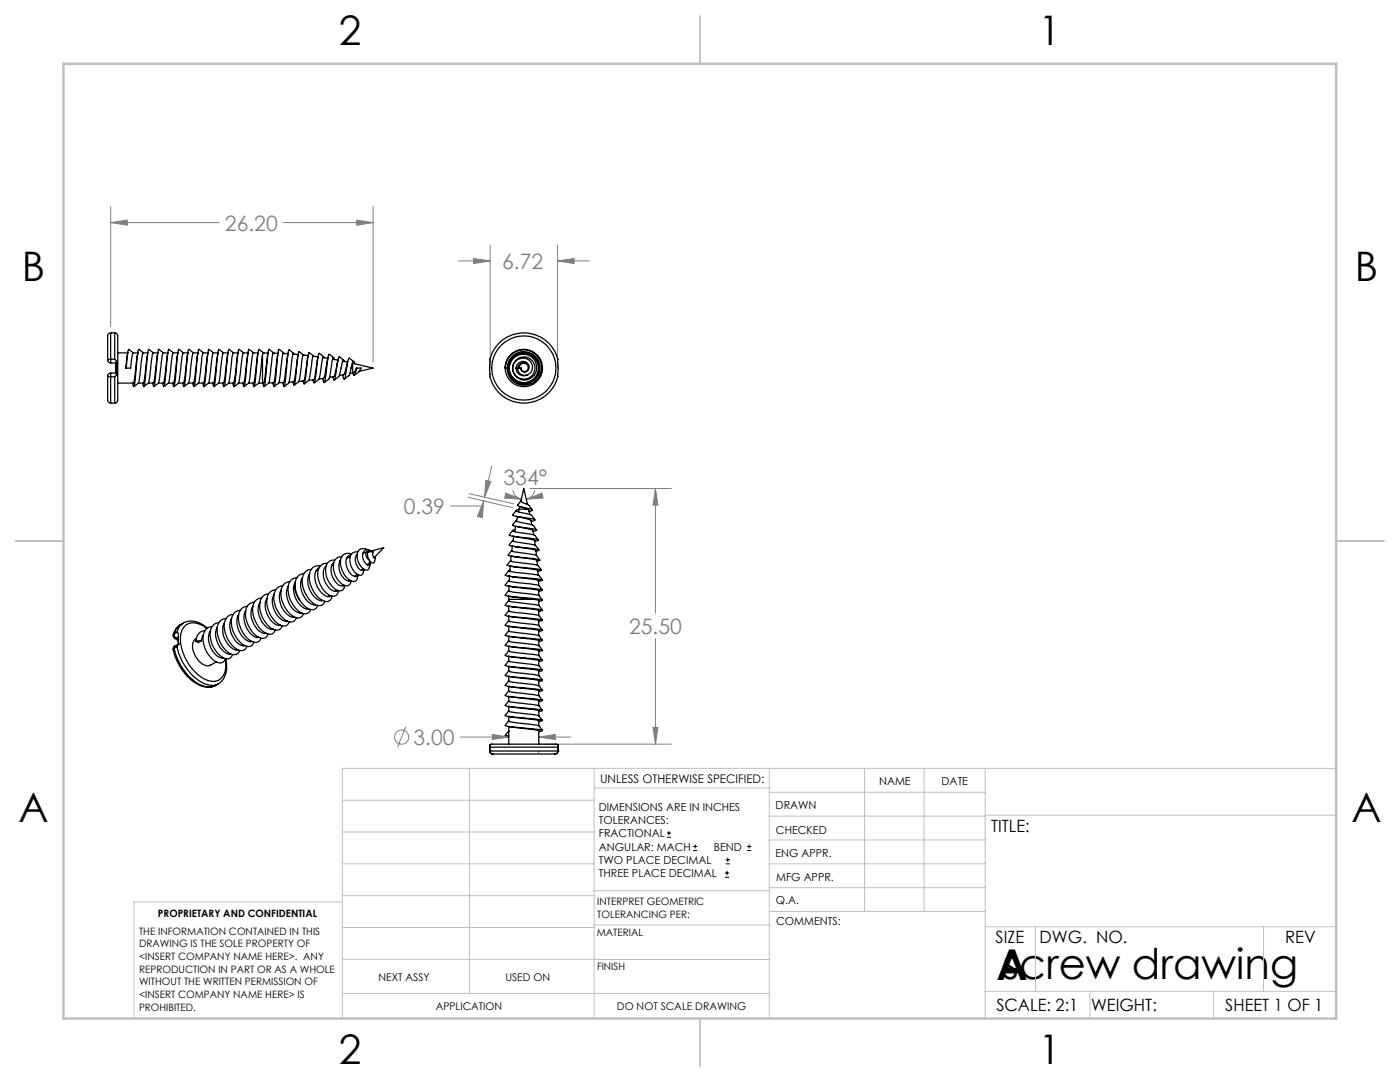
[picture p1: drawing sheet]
<svg xmlns="http://www.w3.org/2000/svg" width="279mm" height="216mm" viewBox="0 0 279 216" stroke-linecap="round" stroke-linejoin="round" font-family="sans-serif">
<g fill="none" stroke="#808080" stroke-width=".2">
<path d="M22.1 44.4l3.3-.5v1zM22.1 41.2v24M22.1 44.4h21.6M56.6 44.4h17.9M71.2 43.9l3.3 .5-3.3 .5zM74.5 41.2v31M91.5 52.1h6.3M94.5 51.6l3.3 .5-3.3 .5zM97.8 48.9v24.6M111.3 52.1l3.3-.5v1zM111.3 48.9v24.6M111.3 52.1h6.3"/>
<path d="M93.5 99.2l8.8 2.1M93.6 98.5l8.9 2M96.5 99.9l-.2 3.4-1-.3zM96.5 99.9l-.2 1.1h-6.3M96.9 95.8l1.1 .3-1.3 3.1zM98.1 93l-1.4 6.2M100.9 98.4l3.1 1.2-3.3-.2zM102.3 97.8a2.15 2.15 0 0 0 1.7 1.8M105.1 99.6l3.1-1.2 .2 1zM105.8 97.5h28.2M106.7 97.8a2.17 2.17 0 0 1-1.6 1.8M130.8 97.5l.5 3.3h-1z"/>
<path d="M130.8 97.5v24.9M130.8 127.4v21.1M81 145.1l-1.7 4M91.9 147.1h9.6M98.2 146.5l3.3 .6-3.3 .5zM101.5 143.6v.3M107.5 147.1l3.3-.6v1.1zM107.5 149.8v.4M107.5 147.1h6.4M108.8 148.5h25.2M130.3 145.2h1l-.5 3.3z"/>
<circle cx="80.2" cy="147.1" r="1.41"/>
</g>
<g fill="none" stroke="#000" stroke-width=".2">
<path d="M133.1 167.1h.8M133.1 166.2h.8M133.5 165.8v.9M138.3 169.7h.8M138.3 168.9h.8M138.7 168.5v.8M144.7 175h.8M144.7 174.2h.8M144.8 172.4h.9M144.8 171.6h.9M145.1 173.8v.8M145.2 171.1v.9"/>
<path d="M149.1 169.7h.8M149.1 168.9h.8M149.5 168.5v.8"/>
</g>
<g fill="none" stroke="#c0c0c0" stroke-width=".2">
<path d="M68.3 159.7h50.3M93.7 153.3v44.9M118.6 153.3v49.9M118.6 157.2h34.9M153.5 153.3v49.9M153.5 158.1h43.1M172.5 153.3v28.6M184.4 153.3v28.6M196.6 153.3v49.9M266.7 153.3h-198.4v49.9M68.3 178.7h50.3M68.3 172.4h50.3"/>
<path d="M68.3 166h50.3M68.3 180h-41.6v23.2M118.6 177.7h35M153.5 167.6h43.1M153.5 162.8h43.1M153.5 172.4h43.1M153.5 177.1h43.1M196.6 162.7h70.1M68.3 198.2h85.2M68.3 191.4l85.2 .1M68.3 185.1h50.3M118.6 184.6h35"/>
<path d="M153.6 181.9h43M196.6 197.8h70.1M196.6 184.9h70.1M206.7 184.9v12.9M217.5 197.8v5.4M242.2 197.8v5.4M252.2 184.9v12.9"/>
</g>
<path d="M139.7 3.2v9.5M3.1 107.9h9.6M266.7 107.9h9.5M139.7 203.2v9.6" fill="none" stroke="#c0c0c0" stroke-width=".25"/>
<path d="M12.7 12.7h254v190.5h-254z" fill="none" stroke="#c0c0c0" stroke-width=".5"/>
<path d="M111.3 52.1l3.3-.5v1zM94.5 51.6l3.3 .5-3.3 .5zM22.1 44.4l3.3-.5v1zM71.2 43.9l3.3 .5-3.3 .5zM96.9 95.8l1.1 .3-1.3 3.1zM96.5 99.9l-.2 3.4-1-.3zM100.9 98.4l3.1 1.2-3.3-.2zM105.1 99.6l3.1-1.2 .2 1zM98.2 146.5l3.3 .6-3.3 .5zM107.5 147.1l3.3-.6v1.1zM130.8 97.5l.5 3.3h-1zM130.3 145.2h1l-.5 3.3z" fill="#808080"/>
<g fill="none" stroke="#000" stroke-width=".25">
<path d="M21.5 75v1.9a8.2 8.2 0 0 0 .2 3.4l.4 .1M21.5 75l.6 .2M21.5 71.8a.6 .6 0 0 0 .6 .6M22.1 66.4a.84 .84 0 0 0-.6 1.2v4.2M22.1 74.4v.8M22.1 74.4a.6 .6 0 0 0-.6 .6M22.1 71.7v.7M22.1 71.7l-.6 .1M22.1 75.2v5.2M22.1 66.4v5.3M22.1 66.4h.8M22.1 72.4h1"/>
<path d="M22.1 71.7h.8M22.1 75.2h.8M22.1 74.4h1M22.9 66.4a.99 .99 0 0 1 .6 1.3v12.1a.6 .6 0 0 1-.6 .6M22.9 71.7l.4 .4M22.9 66.4v5.3M22.9 75.2v5.2M23.1 74.4l.2 .4M23.1 74.4h.1M23.1 72.4v2M23.1 72.4h.1M23.3 74.8l-.4 .4"/>
<path d="M23.3 72.1v2.7M23.3 72.1l-.2 .3M23.5 70.4h2M25.5 70.3l-.4 3.1h1l.4-2.9 .1-.1h.9M26.5 76.4l.2 .8 .2-.6 .6-6.4 .2-.5 .9 .7-.2 .4-.6 5.2-.2 .4M26.6 70.4l-.9-.7-.1 .1-.4 3.6M27.5 70.3l-.9 6.1h-3.1M27.6 76.5l-.9 .7M28.5 70.4h1M29.5 70.3l-.8 6-1.1 .1M30.5 70.4h1M30.6 70.4l-.9-.7a6.5 6.5 0 0 0-.4 2.9l-.6 4.6-.2-.8"/>
<path d="M30.6 70.4l-.2 .5-.6 4.9a.96 .96 0 0 1-.7 1l-.4 .4M31.5 70.3l-.8 5.9-.1 .2h-1M32.5 76.4l.2 .8 .3-1.5 .6-6 1 .7a3.9 3.9 0 0 0-.5 2.2l-.2 2.7-.3 1.1M32.5 70.4h1M32.6 70.4l-.3 .6-.6 5.2-.1 .3-.9 .7M32.6 70.4l-.9-.7a7.3 7.3 0 0 0-.4 3.1l-.3 2.7-.3 1.7-.2-.8M32.6 70.4h.1M33.5 70.3l-.8 6.1h-1.1M33.6 76.5l-.9 .7M34.5 70.4h1M35.5 70.3l-.8 6.1h-1.1M36.5 70.4h1"/>
<path d="M36.6 70.4l-.9-.7-.1 .1-.6 5.6-.3 1.8-.2-.8M36.6 70.4l-.1 .1-.2 .8-.5 4.6a.9 .9 0 0 1-.6 .9l-.5 .4M37.5 70.3l-.8 5.9-.1 .2h-1M37.6 76.5l-.9 .7M38.5 76.4v.2M38.5 70.4h1M39.5 70.3l-.8 6.1h-1.1l.3-.9 .4-4.2 .3-.9-.9-.7-.3 1.1-.4 5.1-.3 1.3-.2-.8M40.5 70.4h1M40.6 70.4l-.9-.7-.3 1.6-.5 5.1-.2 .8-.2-.6M40.6 70.4l-.1 .1-.2 .7-.5 4.6a1.02 1.02 0 0 1-.6 1l-.5 .4M41.5 70.3l-.7 5.7-.2 .4h-1M41.6 76.5l-.9 .7"/>
<path d="M42.5 76.4l.2 .8 .3-1.6 .4-4.7 .3-1.2 .9 .7-.3 1-.4 3.6-.3 1.4M42.5 70.4h1M42.6 70.4l-.9-.7-.1 .2-.6 6.1-.3 1.2-.2-.8M43.5 70.3l-.8 5.9-.1 .2h-1l.8-5.4 .1-.5 .1-.1M43.6 76.5l-.9 .7M44.5 70.4h1M45.5 70.3l-.8 6.1h-1.1M46.5 76.4l.2 .8 .1-.4 .6-5.5 .3-1.6 .9 .7-.1 .1-.1 .6-.7 5.2-1 .9M46.5 70.4h1M46.6 70.4l-.9-.7a4.2 4.2 0 0 0-.4 2.3l-.6 5.2-.2-.8M46.6 70.4h-.1l-.2 .8-.5 4.6a1.02 1.02 0 0 1-.6 1l-.5 .4M47.5 70.3l-.8 6-.1 .1h-1"/>
<path d="M48.5 70.4h1M49.5 70.3l-.7 5.8-.2 .3h-1M49.6 76.5l-.9 .7M50.5 70.4h1M50.6 70.4l-.9-.7a30.8 30.8 0 0 0-.7 6.3l-.3 1.2-.2-.8M50.6 70.4l-.2 .5-.6 4.6-.2 .9M51.5 70.3l-.7 5.8-.2 .3h-1M51.6 76.4h.8M52.4 70.9v5.5M52.5 70.4h1M52.6 70.4l-.4 1.3-.4 4.1a1.01 1.01 0 0 1-.6 1l-.5 .4M52.6 70.4l-.9-.7-.2 .8-.6 5.7-.2 1-.2-.8"/>
<path d="M52.6 70.4h.1M53.5 70.3l-.5 4.3a2.96 2.96 0 0 1-.4 1.8h-.2M53.6 76.5l-.9 .7M54.5 70.4l1 .1M54.6 70.4l-.3 1-.5 4.2-.2 .8M54.6 70.5l-.9-.8a13.8 13.8 0 0 0-.6 4.6l-.4 2.9-.2-.8M55.5 70.3l-.7 5.5a.53 .53 0 0 1-.2 .6 .53 .53 0 0 1-.6 0h-.3M55.6 76.5l-.9 .7M56.5 70.5l1 .1M56.6 70.4l-.4 1.5-.4 4.1-.2 .4M56.6 70.4l-.9-.7-.3 1.8-.5 5.1-.2 .6-.2-.8M56.6 70.4l.1 .2"/>
<path d="M57.5 70.4l-.7 5.3a.57 .57 0 0 1-.2 .6 .57 .57 0 0 1-.6 0l-.3 .1M57.6 76.5l-.9 .7M58.5 70.7l1 .1-.4 3.2-.4 2.2-1 .1M58.5 76.2l.2 .7 .3-1.3 .3-3.4a3.4 3.4 0 0 1 .4-2l.9 .6a4.6 4.6 0 0 0-.5 2.7l-.3 2a1.45 1.45 0 0 1-1.1 1.3M58.6 70.5l-1-.7-.2 1.6-.5 5.2-.2 .6-.2-.9M58.7 70.7l-.1-.2-.2 .3-.8 5.6M60.5 70.8l1 .1M61.3 71.7l-.5 3.7a.79 .79 0 0 1-1.1 .7M61.5 71l-.2 .6M62.5 71.1l1 .1-.7 3.9a.87 .87 0 0 1-1.2 .8M62.6 71l-.9-.7a5.9 5.9 0 0 0-.5 2.7l-.2 2.1-.3 1.5-.2-.6M62.7 71.1l-.1-.1a9.9 9.9 0 0 0-.7 3.6l-.3 1.3-.9 .7"/>
<path d="M64.5 71.3l.9 .2M64.6 71.2l-.9-.7-.3 1.1-.5 4-.2 .8-.2-.7M64.7 71.4l-.1-.2-.2 .3-.6 3.6a1.06 1.06 0 0 1-.7 1l-.4 .3M65.3 72.2l-.5 2.7a.9 .9 0 0 1-1.1 .7M65.5 71.3l-.2 .9M65.6 75.7l-.9 .6M66.4 71.6l1.1 .3M66.6 71.4l-1-.7-.7 4.8-.2 .8-.2-.8M66.7 71.8l-.1-.4a5.7 5.7 0 0 0-.6 2.5l-.4 1.7M67.4 71.9l-.4 2a1.12 1.12 0 0 1-.6 1.3l-.6 .1M68.4 72.1l1 .1M68.6 74.8l-.9 .1"/>
<path d="M68.6 71.9l-.9-.7a8.8 8.8 0 0 0-.7 3.4l-.3 1.2-.3-.7M68.8 72.1l-.2-.2-.2 .2-.8 3-.9 .7M69.4 72.1l-.5 2.1-.3 .6M69.6 75l-.9 .6M70.3 72.5h.1M70.4 74.4l-.5 .1M70.4 72.5v1.9M70.4 72.5l4.1 .9-2.8 .7M70.6 72.1l-.9-.6a8.7 8.7 0 0 0-.8 3.6l-.1 .5h-.2l-.2-.8M70.6 74.3l.5-.9h1l-.5 .8-.9 .7M70.6 74.3l-.2 .1M70.8 72.6l-.1-.4-.3-.1-.8 2.9"/>
<path d="M71.2 73.4l-.4 1.4-.2 .1-.2-.5M99.6 68.5a7 7 0 0 1 11.7 3.4v.6a6.9 6.9 0 0 1-4.4 7.6 6.9 6.9 0 0 1-8.3-3l-.3-.4a5.1 5.1 0 0 1-.6-2.9v-.7a5.3 5.3 0 0 1 .9-3.4zM100.8 73.2a3.7 3.7 0 0 1 5.5-3.1 3.7 3.7 0 0 1 .4 6.4 3.7 3.7 0 0 1-5.8-2.6 3.6 3.6 0 0 1 5-3.8 3.6 3.6 0 0 1 .5 6.3 3.4 3.4 0 0 1-4.6-.9 3.4 3.4 0 0 1 .7-4.6 3.4 3.4 0 0 1 4.7 .6 3.2 3.2 0 0 1-.7 4.5 3.2 3.2 0 0 1-4.5-.8 3.2 3.2 0 0 1 1-4.5 3 3 0 0 1 4.2 1.1 3 3 0 0 1-1.3 4.2 3 3 0 0 1-4.1-1.4v-.2M100.8 73.4h.1M100.8 73.3v.1M103 73.4a1.27 1.27 0 0 1 1.4-1.3 1.27 1.27 0 0 1 1.1 1.6 .77 .77 0 0 1-.8 .6 .77 .77 0 0 1-.7-.9M104 73.4h-1a1.54 1.54 0 0 0 2.3 1.4M105.3 72.9a.75 .75 0 0 1-.3 1.2 .75 .75 0 0 1-1-.7M105.3 72.9a1.14 1.14 0 0 0-1.7-.2 1.14 1.14 0 0 0 0 1.7 1.62 1.62 0 0 0 2.4-.2 1.62 1.62 0 0 0-.4-2.4 2.11 2.11 0 0 0-3.3 1.5 2.11 2.11 0 0 0 2.7 2.3 2.25 2.25 0 0 0 1.6-3 2.25 2.25 0 0 0-3.4-1 2.25 2.25 0 0 0-.3 3.4 2.5 2.5 0 0 0 3.9-.3 2.5 2.5 0 0 0-1.2-3.8 2.86 2.86 0 0 0-3.6 1.3 2.86 2.86 0 0 0 .9 3.8 2.86 2.86 0 0 0 3.8-.6 2.93 2.93 0 0 0-1-4.7 2.93 2.93 0 0 0-4.1 2.4M105.3 72.9a.93 .93 0 0 0-1.1-.4 .93 .93 0 0 0-.6 .9M105.4 70.7a3 3 0 0 0-3.7 2 3 3 0 0 0 2.1 3.8 3 3 0 0 0 3.7-2.3 2.96 2.96 0 0 0-.9-3M105.9 70.7a3 3 0 0 0-4.4 2.6 3 3 0 0 0 4.2 3 3 3 0 0 0 .9-5.1"/>
<path d="M106 70.7a3.1 3.1 0 0 0-4.5 2.5 3.1 3.1 0 0 0 4 3.1 3.1 3.1 0 0 0 1.4-4.9l-.3-.1M106.2 70.9a3 3 0 0 0-4.7 2.1 3 3 0 0 0 4 3.2 3 3 0 0 0 1.1-5l-.2-.2M106.3 70.9a3.1 3.1 0 0 0-4.7 2 3.1 3.1 0 0 0 3.6 3.6 3.1 3.1 0 0 0 1.9-4.7l-.2-.2M106.4 71a3 3 0 0 0-4.8 1.9 3 3 0 0 0 3.7 3.5 3 3 0 0 0 1.6-4.9l-.3-.3M22.1 80.4h.8M104 99.9v.1l.2 .2a3.4 3.4 0 0 1 2.1 1.5M104 99.9l-.7 1 .9 .3a3.3 3.3 0 0 1 2.1 .6l-.7 .3M104 99.9v.1M104 99.9l.5-2.4 .8 3.2M52.2 119.3a1.93 1.93 0 0 0-1.8 2.3 5.4 5.4 0 0 0 3.2 4.9 1.04 1.04 0 0 0 1.3-.8M53.2 119.6l.1-.2a3.9 3.9 0 0 0 .6 4.2 1.96 1.96 0 0 0 2 1.1M53.6 118.5a1.94 1.94 0 0 0-1.8 2.4 5.3 5.3 0 0 0 3.2 4.8 1.06 1.06 0 0 0 1.3-.8"/>
<path d="M54.7 118.6a4.2 4.2 0 0 0 2.1 5.3h.5M54.7 118.6l-.1 .1M55 117.7a1.96 1.96 0 0 0-1.8 2.4 5.3 5.3 0 0 0 3.3 4.8 1.06 1.06 0 0 0 1.2-.8M56 117.9l.1-.1a4.2 4.2 0 0 0 2 5.3h.6h-.3M56.4 116.9a1.88 1.88 0 0 0-1.8 2.1 5.4 5.4 0 0 0 3.1 5.1 1.05 1.05 0 0 0 1.4-.8M57.4 117.1l.1-.1a4.1 4.1 0 0 0 1.1 4.7 1.79 1.79 0 0 0 1.5 .6M57.8 116.1a1.95 1.95 0 0 0-1.7 2.4 5.2 5.2 0 0 0 3.3 4.8 1.06 1.06 0 0 0 1.2-.9M58.8 116.3l.1-.2a4.2 4.2 0 0 0 1.8 5.3l.9 .1M58.9 116.6a4 4 0 0 0 .9 3.1M59.3 115.3a1.89 1.89 0 0 0-1.8 2.1 5.7 5.7 0 0 0 2.8 4.9 1.16 1.16 0 0 0 1.7-.7M60.4 115.3a4.2 4.2 0 0 0 1.4 5l.7 .3h.5M60.4 115.4l-.2 .1"/>
<path d="M60.7 114.4a2.09 2.09 0 0 0-1.8 2.8 5.3 5.3 0 0 0 3.2 4.4 1.09 1.09 0 0 0 1.3-.8M61.8 114.5l-.1 .2M61.8 114.5a4.1 4.1 0 0 0 2.1 5.3h.5M62.1 113.6a1.68 1.68 0 0 0-1.7 1.6 5.4 5.4 0 0 0 3.1 5.6 1.09 1.09 0 0 0 1.3-.8M63.5 113.6l-.5 .4M63.7 113.3a2.26 2.26 0 0 0-.7 2.8 3.8 3.8 0 0 0 2.7 3l.4-.2M63.9 112.9a1.9 1.9 0 0 0-2.2 2.4 5.3 5.3 0 0 0 3.2 4.7 1.14 1.14 0 0 0 1.4-1M64.3 119.8l-.2 .1M65.1 113a2.77 2.77 0 0 0-.1 3.3l.3 .5a1.81 1.81 0 0 0 2 1.1l.1-.1M65.3 112.4a1.84 1.84 0 0 0-1.9 2.3 4.8 4.8 0 0 0 2.9 4.3 1.06 1.06 0 0 0 1.3-1.1M65.8 118.8l-.4 .2M66.3 112.7l.3-.4a3 3 0 0 0 .6 4 1.08 1.08 0 0 0 1.5 .5l-.2 .1"/>
<path d="M66.8 111.8a1.56 1.56 0 0 0-1.8 1.7 4.5 4.5 0 0 0 2.7 4.4 .99 .99 0 0 0 1.1-1.1M67.3 117.8l-.5 .2M67.9 111.8l-.1 .3M68 111.8a3.1 3.1 0 0 0 1.6 4.2l.3-.2M68.2 111.1a1.51 1.51 0 0 0-1.7 1.8 4.3 4.3 0 0 0 2.3 3.9 .83 .83 0 0 0 1.2-.7M69.9 115.8l-.3 .1M69.9 111.1l-.8 .4M70.1 115.9l-.1 .2M70.2 110.6a1.53 1.53 0 0 0-2.3 1.5 4 4 0 0 0 2.6 3.9 1.09 1.09 0 0 0 1-1.3 .65 .65 0 0 1-.6 .4 .65 .65 0 0 1-.6-.3 3.3 3.3 0 0 1-1-3.6l.8-.5M70.9 111.3a2.31 2.31 0 0 0 1.4 2.5l.3-.2M71.3 110.6l-.4 .7M71.3 114.6l-.5 .4"/>
<path d="M71.3 110.7l-.2 .1M71.4 110.1a1.39 1.39 0 0 0-1.5 1.9 3.1 3.1 0 0 0 2 2.8 1.11 1.11 0 0 0 .8-1.2M72.4 110.5a2.1 2.1 0 0 0 1.2 2.3l.2-.2 .1-.5M72.5 113.5l-.4 .3M73.3 110.1a1.02 1.02 0 0 0 .4 1.7M73.3 110.1l-.9 .4M73.3 110.1l3.3-.8-2 2M73.7 109.8a1.56 1.56 0 0 0-2.3 .4 3.1 3.1 0 0 0 1.7 3.6 1.04 1.04 0 0 0 .8-1.3M73.9 112.1l-.6 .6M74 110a.97 .97 0 0 0-1.6 .5M74.9 111.1v.3a.83 .83 0 0 1-.4-1.3h-1.1a2 2 0 0 0 1 2.3l.3-.2 .2-.9M101.4 114.9l5.9 .8 .2 .2v.9"/>
<path d="M101.4 116.9l5.4 .8a.73 .73 0 0 1 .7 .3 .73 .73 0 0 1 0 .7v.1M101.4 119l.8 .1M101.5 110.7l.4 .2 5.8 .8-.5 .3M101.5 113.9l-.6 .9 7.4 .9-.8 .3M101.5 115.9l-.7 .8a23.5 23.5 0 0 0 5.7 .7l1.8 .4-.8 .2M101.5 117.9l-.7 .8 .1 .2 7.4 .8-.8 .3M101.5 119.9l-.7 .9 7.5 .9-.8 .3M101.5 119v.6M101.5 119.8l.3 .3 5.8 .8M101.5 119.6h5M101.5 119.6v.3M101.6 117.8v.2l.8 .1 4.6 .6a1.01 1.01 0 0 1 .9 .6l.4 .4"/>
<path d="M101.6 117v1M101.6 115.8l-.1 .1 .2 .1 5.3 .7a.9 .9 0 0 1 .9 .6l.4 .5M101.7 115l-.1 1M101.7 114l.1-1 5.3 .7 .3 .1v1M101.8 113.8l-.3 .1 1.5 .3 4 .5a.9 .9 0 0 1 .9 .6l.4 .4M101.9 111.9l-.7 .8a8 8 0 0 0 3.4 .6l3.5 .4-.7 .3M101.9 111.9l.5 .2 4.2 .5a1.57 1.57 0 0 1 1.5 1.1M102 111l-.1 .9M102.1 111l4.4 .6a.63 .63 0 0 1 .7 .2 .63 .63 0 0 1 0 .7v.3M102.1 109.9l-.7 .8M102.2 109.8v.2l.5 .1 4.4 .7M102.2 109l-.1 1"/>
<path d="M102.2 119.1l4.3 .5M102.3 107l3.7 .6a.71 .71 0 0 1 .8 1v.2M102.3 109l4.2 .6 .4 .3M102.3 105.9l-.7 .9 .1 .1 5 .6 .8 .3-.8 .2M102.3 107.8l-.7 1 3.2 .5a5.4 5.4 0 0 1 2.8 .5l-.6 .2M102.4 107.8h-.1a10.8 10.8 0 0 0 3.8 .8l.6 .2a1.5 1.5 0 0 1 .9 .9M102.6 107l-.2 1M102.8 105.7l-.5 .2 .5 .2 3.8 .7 .9 .9M102.9 105l-.2 1.1M103 105l2.1 .4a1.42 1.42 0 0 1 1.3 .6l.1 .7M103 103.9l.4 .2 2.8 .6 .9 1.1M103 103.9v.1"/>
<path d="M103 102l1.5 .4a2.26 2.26 0 0 1 2.3 1.3M103 101.8l-.6 1 3.9 .7 .5 .3-.8 .2M103 103.9l-.7 .8a4.1 4.1 0 0 0 2.5 .6l2.3 .4-.7 .3M103 101.8v.1M103 103l2 .5a.94 .94 0 0 1 1 .7l.2 .5M103.2 103.8l-.2 .1M103.3 103.1l-.2 .9M103.6 101.6l-.1 .5M103.6 101.6l-.6 .2M103.6 101.6h1.6M103.7 101.1l-.1 .5M103.9 101.1l1.3 .5"/>
<path d="M105.2 101.6l.4 .2 .1 .9M105.7 102.1h-.1M106.5 119.6l1 .2v1M107 109.9l.1 .9M107.1 110.8l.6 1M34.6 129.6a10.2 10.2 0 0 0 5.5 7.3 3.6 3.6 0 0 0 2.9-.1M34.6 126.7v.4l.3 .3M34.7 126.5l.1 .5 .4 .4M34.7 129.4a10.6 10.6 0 0 0 5.8 7.4 3 3 0 0 0 2.5 0M34.7 129.4l-.1 .2M34.7 126.5l-.1 .2M34.9 128.9l-.3 .4v.3"/>
<path d="M34.9 128.9l-.2 .5M34.9 127.4l.7 .4M35.2 127.4h-.3M35.2 127.4l.4 .2M35.3 126.2l.3 .2v2.1M35.3 129a10.4 10.4 0 0 0 6.1 7.6l1 .2 1.2-.4M35.3 129l-.6 .4M35.3 126.2l-.6 .3M35.6 127.7v.8M35.6 127.1l-.4 .3M35.6 128.5l-.3 .5M35.6 128.5h.1"/>
<path d="M35.6 128.5l-.7 .4M36.1 124.6a3.3 3.3 0 0 0-1.5 2.1M36.1 124.6h.1M36.1 124.6a3 3 0 0 0-1.4 1.9M36.6 124.3a4.1 4.1 0 0 1 4.6 .8l.2 .2M36.6 124.3a2.8 2.8 0 0 0-1.3 1.9M36.6 124.3l-.5 .3M39.2 127.5a1.88 1.88 0 0 0-.6 2.5 3.7 3.7 0 0 0 3 2.9l1.6-.8M40.2 127.8l-1.1 .1M40.2 127.8l-.7 .4-.4-.3M40.5 126.9l.1-.1-.4 1M40.9 125.9a1.81 1.81 0 0 0-1.8 2"/>
<path d="M41.3 125.4a3.5 3.5 0 0 0-4.2-.7 4.6 4.6 0 0 0-.8 5 9.4 9.4 0 0 0 5.3 6.1 2.59 2.59 0 0 0 3.4-2.7l-.1-1.5M41.9 126.1l.1-.2a4.2 4.2 0 0 0 2.1 5.4h.5M42.3 125.1a1.71 1.71 0 0 0-1.7 1.6 5.3 5.3 0 0 0 3.1 5.6 1.11 1.11 0 0 0 1.3-.9M43 136.8h.1M43.3 125.3l.1-.2a4.1 4.1 0 0 0 1.2 4.9 1.46 1.46 0 0 0 1.4 .5M43.6 136.4l-.6 .4M43.7 124.2a2.03 2.03 0 0 0-1.8 2.6 5.6 5.6 0 0 0 2.9 4.6 1.15 1.15 0 0 0 1.6-.8M44.6 131.2l-.3 .1M44.8 124.3a4.2 4.2 0 0 0 2.1 5.3h.5M44.8 124.3l-.1 .2M45 131.4l.2 1.3M45.1 134.1a3.2 3.2 0 0 1-1.5 2.3"/>
<path d="M45.1 123.4a1.85 1.85 0 0 0-1.8 2.2 5.4 5.4 0 0 0 3.1 5 1.09 1.09 0 0 0 1.4-.8M45.2 132.7v1.3M46 130.4l-.3 .1M46.1 123.6l.1-.1a4.2 4.2 0 0 0 2.2 5.3h.5M46.5 122.6a1.92 1.92 0 0 0-1.8 2.4 5.2 5.2 0 0 0 3.3 4.8 1.07 1.07 0 0 0 1.2-.8M47.4 129.6l-.3 .1M47.5 122.8l.1-.1a4.2 4.2 0 0 0 1.3 4.9 1.37 1.37 0 0 0 1.4 .4M47.9 121.8a2.04 2.04 0 0 0-1.7 2.6 5.5 5.5 0 0 0 3 4.5 1.06 1.06 0 0 0 1.5-.8M48.8 128.8l-.3 .1M48.9 122l.1-.1a4 4 0 0 0 1.1 4.6 1.7 1.7 0 0 0 1.5 .7h-.2M49.4 121a2.15 2.15 0 0 0-1.8 2.7 5.2 5.2 0 0 0 3.2 4.5 1.04 1.04 0 0 0 1.3-.9M50.2 128l-.2 .1"/>
<path d="M50.4 121a4.2 4.2 0 0 0 1.8 5.2l.9 .2M50.4 121.1l-.1 .1M50.8 120.2a1.91 1.91 0 0 0-1.8 2.2 5.4 5.4 0 0 0 3.1 5 1.06 1.06 0 0 0 1.4-.9M51.9 120.2a4.3 4.3 0 0 0 2 5.3l.6 .1h-.3M51.9 120.2l-.1 .2M53.1 126.4h-.3M55.9 124.7l-.3 .1M57.3 123.9l-.3 .1M60.1 122.3h-.3M61.5 121.5h-.3M62.9 120.6l-.2 .1M101.4 121l6 .7 .1 .1v1"/>
<path d="M101.4 122.9l6.1 .9v1M101.4 125l5.9 .7 .2 .1v1M101.4 127l6.1 .8v1M101.4 128.9l6.1 .9v1M101.4 131l5.9 .7 .2 .1v1M101.4 133l6.1 .8v1M101.4 134.9l5.9 .8 .2 .1v1M101.4 136.9l5.9 .8 .2 .1v1M101.4 139l6.1 .8v1M101.5 133.9l1.2 .3 4.3 .5a.9 .9 0 0 1 .9 .6l.4 .4M101.5 121.9l1.3 .3 4.1 .5a1.03 1.03 0 0 1 1 .6l.4 .5M101.5 123.9l-.7 .8a35.3 35.3 0 0 0 6.5 .8l1 .2-.8 .3"/>
<path d="M101.5 125.9l-.7 .9 1.1 .2 5.2 .5 1.2 .3-.8 .2M101.5 127.8l-.7 .9a13.6 13.6 0 0 0 4.6 .6l2.9 .5-.7 .2M101.5 129.9l-.7 .9 6.2 .7 1.3 .3-.8 .2M101.5 131.9l-.7 .9a5.2 5.2 0 0 0 2.6 .4l4 .3 .9 .3-.7 .1M101.5 133.9l-.7 .9 7.5 .9-.8 .3M101.5 135.9l-.6 .9 .9 .2 5.1 .5 1.4 .3-.8 .2M101.5 139.9l-.7 .9a6.5 6.5 0 0 0 2.9 .4l4.6 .5-.7 .3M101.5 137.9l.7 .2 4.1 .5 1.3 .3M101.5 139.8l.5 .3 5 .6a.91 .91 0 0 1 .9 .6l.4 .4M101.5 127.8a6.5 6.5 0 0 0 3.1 .6l2.3 .3a1.11 1.11 0 0 1 1 .6l.4 .5M101.5 121.8l-.7 1 1.9 .3 4.8 .4 .8 .3-.8 .2M101.5 137.8l-.7 .9a7.8 7.8 0 0 0 3.2 .5l2.7 .3 1.6 .3-.8 .2"/>
<path d="M101.5 123.8l.5 .3 4.6 .5 1 .2M101.5 125.8l.3 .2 5.8 .9M101.5 129.8v.1a19.4 19.4 0 0 0 5 .7l1.1 .2M101.5 131.8l.3 .2 5.8 .9M101.5 133.8h.1M101.5 135.8v.2l.8 .1 3.7 .4 1.6 .3M101.5 121v1M101.5 123v.9M101.5 125v.9M101.5 127v1M101.5 129v.9M101.5 131v.9"/>
<path d="M101.5 133v.9M101.5 135v1M101.5 137v.9M101.5 139v.9M107.5 130h.2M107.6 138.9l.7 .8M107.6 136.8l.7 1M107.6 132.9l.7 .8M107.6 130.8l.7 1M107.6 126.9l.7 .8M107.6 124.8l.7 1M107.6 120.9l.7 .8"/>
<path d="M107.7 133.9l-.2 .1M97.7 148.7l.1-.1a3 3 0 0 1 1.9-.1h11.4l.3 .2M97.7 148.7l.1 .1M97.7 148.7h.1v.4h13.5v-.4h.1M97.8 149.9a.67 .67 0 0 0 .9 .6h11.5a.79 .79 0 0 0 1.1-.6M97.8 149.9h13.5M97.8 149.9h.1M97.8 148.9v1M101.4 145l6 .8h.1v2.7M101.4 140.9l5.8 .8 .3 .1v1M101.4 142.9l5.8 .8 .3 .1v1M101.5 141.9l-.6 .9 6.8 .8 .6 .2-.8 .2"/>
<path d="M101.5 143.9l-.7 .8 .1 .2 7.4 .8-.7 .2M101.5 145.9l-.7 .9 .7 .1M101.5 145.9v.1M101.5 143.8l.3 .2 5.2 .7a1.02 1.02 0 0 1 .9 .6l.4 .4M101.5 141.8l.4 .3 5.2 .6 .5 .2M101.5 145.8v.1M101.5 141v1M101.5 143v.9M101.5 145v3.5M107.5 142h.2M107.6 142.9l.7 .9M107.7 145.9l-.2 .1"/>
<path d="M111.3 149.9h.1M111.3 148.9v1M111.4 148.7l-.1 .1"/>
<circle cx="104.5" cy="73.4" r="6.4"/>
</g>
<g font-size="8.5">
<text x="198.9" y="195.5">A</text>
<text x="200.2" y="195.4">screw drawing</text>
</g>
<g font-size="8.1">
<text x="67.6" y="8.9">2</text>
<text x="207.3" y="8.9">1</text>
<text x="4.4" y="56.2">B</text>
<text x="270.4" y="56.2">B</text>
<text x="3.7" y="164.1">A</text>
<text x="269.7" y="164.1">A</text>
<text x="67.6" y="212.4">2</text>
<text x="207.3" y="212.4">1</text>
</g>
<g font-size="4.2" fill="#808080">
<text x="44.9" y="46">26.20</text>
<text x="100.2" y="53.7">6.72</text>
<text x="100.5" y="96.9">334°</text>
<text x="80.6" y="102.5">0.39</text>
<text x="125.6" y="126.5">25.50</text>
<text x="82.5" y="148.6">3.00</text>
</g>
<g font-size="3.4">
<text x="197.8" y="166">TITLE:</text>
<text x="198.7" y="188.1">SIZE</text>
<text x="207.5" y="188.1">DWG. NO.</text>
<text x="256.5" y="188.2">REV</text>
<text x="198.8" y="201.7">SCALE: 2:1</text>
<text x="217.7" y="201.8">WEIGHT:</text>
<text x="244.5" y="201.7">SHEET 1 OF 1</text>
</g>
<text font-size="2.4" x="119.8" y="156.2">UNLESS OTHERWISE SPECIFIED:</text>
<g font-size="2.2">
<text x="119.5" y="161.8">DIMENSIONS ARE IN INCHES</text>
<text x="154.8" y="161.4">DRAWN</text>
<text x="175.4" y="156.6">NAME</text>
<text x="187.9" y="156.7">DATE</text>
<text x="119.5" y="164.4">TOLERANCES:</text>
<text x="119.5" y="167.1">FRACTIONAL</text>
<text x="154.9" y="166.3">CHECKED</text>
<text x="119.5" y="169.7">ANGULAR: MACH</text>
<text x="119.5" y="172.4">TWO PLACE DECIMAL</text>
<text x="142.5" y="169.7">BEND</text>
<text x="154.8" y="171">ENG APPR.</text>
<text x="119.5" y="175">THREE PLACE DECIMAL</text>
<text x="154.9" y="175.7">MFG APPR.</text>
<text x="154.9" y="180.4">Q.A.</text>
<text x="154.9" y="184.6">COMMENTS:</text>
</g>
<g font-size="2.1">
<text x="75.5" y="195.7">NEXT ASSY</text>
<text x="100.9" y="195.7">USED ON</text>
<text x="86.9" y="201.5">APPLICATION</text>
<text x="123.1" y="201.6">DO NOT SCALE DRAWING</text>
</g>
<g font-size="2">
<text x="31.5" y="182.9">PROPRIETARY AND CONFIDENTIAL</text>
<text x="119.2" y="180.6">INTERPRET GEOMETRIC</text>
<text x="119.2" y="183.1">TOLERANCING PER:</text>
<text x="27.8" y="186.5">THE INFORMATION CONTAINED IN THIS</text>
<text x="27.8" y="189">DRAWING IS THE SOLE PROPERTY OF</text>
<text x="27.8" y="191.6">&lt;INSERT COMPANY NAME HERE&gt;. ANY</text>
<text x="119.1" y="186.7">MATERIAL</text>
<text x="27.8" y="194.1">REPRODUCTION IN PART OR AS A WHOLE</text>
<text x="27.8" y="196.6">WITHOUT THE WRITTEN PERMISSION OF</text>
<text x="119.1" y="193.5">FINISH</text>
<text x="27.8" y="199.1">&lt;INSERT COMPANY NAME HERE&gt; IS</text>
<text x="27.8" y="201.7">PROHIBITED.</text>
</g>
</svg>
